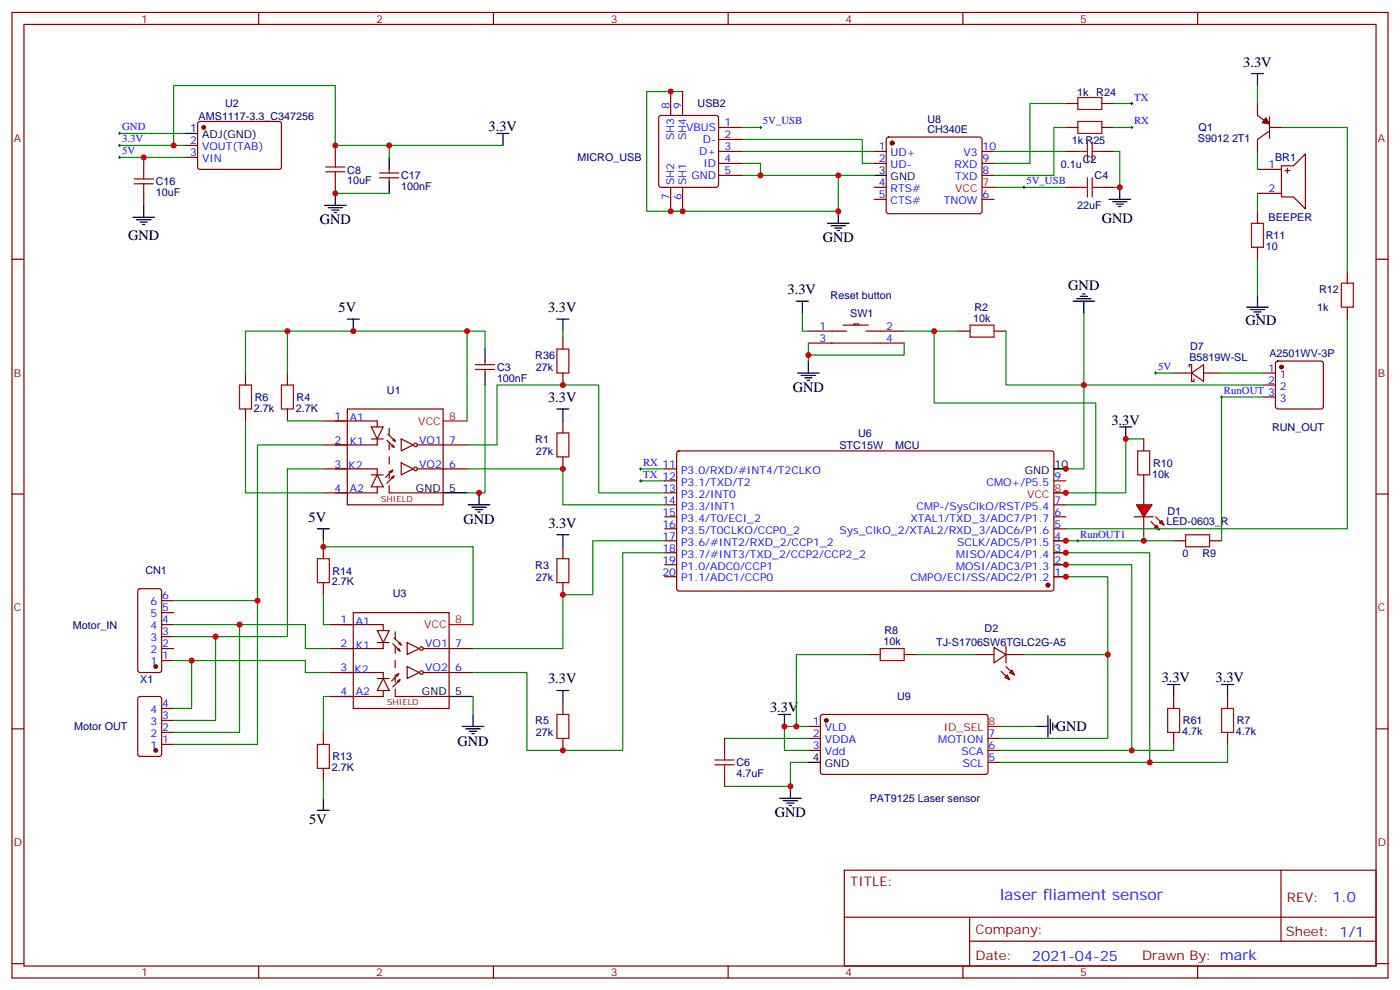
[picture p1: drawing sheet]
<svg xmlns="http://www.w3.org/2000/svg" width="412mm" height="292mm" viewBox="0 0 412 292" stroke-linecap="round" stroke-linejoin="round" font-family="sans-serif">
<g fill="none" stroke="#870000" stroke-width=".35">
<path d="M3.5 3.7h405.4v284.3h-405.4zM7.1 7.2h398.2v277.3h-398.2zM76.2 3.7v3.5M145.3 3.7v3.5M214.5 3.7v3.5M283.6 3.7v3.5M352.8 3.7v3.5M194.3 34.2l.4-.2h16.3l.5 .2 .2 .5v19.8l-.3 .5-.4 .2h-16.3l-.5-.3-.2-.4v-19.8zM197.6 27v7M201.1 27v7M211.7 37.5h7M314 37.5h3.5"/>
<path d="M314 30.5h3.5M324.6 37.5h3.5M324.6 30.5h3.5M42.3 46.4v3.5M42.3 56.9v3.6M98.8 42.8v3.6M98.8 53.4v3.5M111.8 52.4h5.7M111.8 50.9h5.7M114.7 49.9v1M114.7 52.4v1M197.6 55.2v7"/>
<path d="M201.1 55.2v7M211.7 51.6h7M211.7 48.1h7M211.7 44.6h7M211.7 41.1h7M257.5 48.1h3.6M257.5 44.6h3.6M257.5 55.2h3.6M257.5 58.7h3.6M261.3 40.6l.5-.2h26.8l.5 .2 .2 .5v21.1l-.3 .5-.4 .2h-26.8l-.5-.2-.2-.5v-21.1zM289.3 51.6h3.5M289.3 48.1h3.5"/>
<path d="M289.3 44.6h3.5M289.3 58.7h3.5M314 44.6h3.5M324.6 44.6h3.5M3.5 76.3h3.6M405.3 76.3h3.6M165.8 99.3v3.5M165.8 109.9v3.5M372.2 109.9h3.5M372.2 113.4h3.5M372.2 116.9h3.5M375.9 106.5l.5-.2h12.7l.5 .2 .2 .5v12.7l-.2 .5-.5 .2h-12.7l-.5-.2-.2-.5v-12.7z"/>
<path d="M165.8 124v3.5M165.8 134.5v3.6M3.5 145.5h3.6M405.3 145.5h3.6M165.8 161v3.5M165.8 171.6v3.5M255.8 192.8h3.5M266.3 192.8h3.6M3.5 214.6h3.6M165.8 206.9v3.5M165.8 217.5v3.5M238.1 213.9h3.6"/>
<path d="M238.1 217.5h3.6M241.9 210.6l.5-.2 48.2 .1 .4 .6v16.5l-.7 .4h-48.2l-.4-.7v-16.2zM291 217.5h3.6M345.7 205.1v3.5M345.7 215.7v3.5M361.6 205.1v3.5M361.6 215.7v3.5M405.3 214.6h3.6M238.1 221h3.6M291 221h3.6M291 224.5h3.6M248.7 256.3h156.6v28.2h-156.6z"/>
<path d="M377.3 256.3v20.9M248.7 270.1h156.5M285.6 277.2h119.6M285.6 270.1v14.1M3.5 283.8h3.6M76.2 284.5v3.5M145.3 284.5v3.5M214.5 284.5v3.5M283.6 284.5v3.5M352.8 284.5v3.5M405.3 283.8h3.6"/>
</g>
<g fill="none" stroke="#008700" stroke-width=".35">
<path d="M35.3 39.3h19.4M201.1 27h-10.6v35.2h7.1M218.7 37.5h5.3M314 30.5h-10.6v17.6h-10.6M314 37.5h-3.6v14.1h-17.6M328.1 30.5h5.3M328.1 37.5h5.3M35.3 42.8h19.4M35.3 46.4h19.4M98.8 42.8h49.4M98.8 56.9h15.9M114.7 42.8v3.6"/>
<path d="M218.7 48.1h5.3v3.5M218.7 41.1h35.3v7h3.5M218.7 51.6h28.2v10.6h-49.3M218.7 44.6h38.8M246.9 51.6h10.6M292.8 44.6h21.2M292.8 55.2h21.2M328.1 44.6h1.7v10.6h-1.7M197.6 62.2h3.5M319.3 92.2v45.9h-8.9M188.7 138.1h7.1M336.9 129.3h-5.3v15.8h-21.2"/>
<path d="M188.7 141.6h7.1M336.9 157.5v1.7h-26.5M310.4 169.8h15.9v47.7h-31.7M310.4 166.3h23v54.7M310.4 162.8h28.3v61.7M255.8 192.8h-21.2v21.1M301.6 192.8h24.7M213.4 217.5h24.7M238.1 213.9h-7v7.1h7M294.6 213.9h10.6M345.7 219.2v1.8h-51.1M361.6 219.2v5.3h-67"/>
<path d="M238.1 224.5h-5.3v7.1h-19.4"/>
</g>
<g fill="none" stroke="#000" stroke-width=".29">
<path d="M34.9 39.3h.7M35.3 38.9v.8M223.7 37.5h.7M224 37.2v.7M333 30.5h.7M333 37.5h.7M333.4 30.1v.7M333.4 37.2v.7M34.9 46.4h.7M34.9 42.8h.7M35.3 42.5v.7M35.3 46v.7"/>
<path d="M340.1 109.9h.7M340.4 109.5v.7M359.5 116.9h.7M359.8 116.6v.7M188.4 138.1h.7M188.7 137.7v.7M188.4 141.6h.7M188.7 141.3v.7M317.1 159.2h.8M317.5 158.9v.7"/>
</g>
<g fill="none" stroke="#000" stroke-width=".35">
<path d="M146.4 39.3h3.5M148.2 39.3v3.5M98.8 56.9v3.6M114.7 46.4v3.5M114.7 53.4v3.5M257.5 51.6h3.6M326.7 58.7h6.3M327.7 59.4h4.3M329.8 55.2v3.5M39.2 64h6.3M40.2 64.7h4.2M41.3 65.4h2.1"/>
<path d="M42 66.1h.7M42.3 60.5v3.5M95.6 60.5h6.4M96.7 61.2h4.2M97.7 61.9h2.1M98.4 62.6h.7M243.8 65.8h6.3M244.8 66.5h4.3M245.9 67.2h2.1M246.6 67.9h.7M246.9 62.2v3.6M328.8 60.1h2.1"/>
<path d="M329.5 60.8h.7M164 94h3.6M165.8 94v3.5M316.1 88.7h6.3M317.1 88h4.3M318.2 87.3h2.1M318.9 86.6h.7M319.3 88.7v3.5M164 120.4h3.6M165.8 120.4v3.6M329.8 125.7h3.6M331.6 125.7v3.6"/>
<path d="M137.9 148.7h6.4M139 149.4h4.2M140.1 150.1h2.1M140.8 150.8h.7M141.1 145.1v3.6M164 157.5h3.6M165.8 157.5v3.5M136.2 213.9h6.3M137.2 214.6h4.3M138.3 215.3h2.1M139 216h.7M139.3 210.4v3.5"/>
<path d="M164 203.3h3.6M165.8 203.3v3.6M229.3 210.4h3.5M231.1 210.4v3.5M305.2 213.9h3.5M308.7 210.7v6.4M309.4 211.8v4.2M310.1 212.9v2.1M310.8 213.6v.7M344 201.6h3.5M345.7 201.6v3.5M359.8 201.6h3.6"/>
<path d="M361.6 201.6v3.5M229.7 235.1h6.3M230.7 235.8h4.2M231.8 236.5h2.1M232.5 237.2h.7M232.8 231.6v3.5M238.1 224.5h3.6"/>
</g>
<g fill="none" stroke="#a10000" stroke-width=".35">
<path d="M317.5 28.7h7.1v3.5h-7.1zM317.5 35.8h7.1v3.5h-7.1zM39.5 54.1h5.7M39.5 52.7h5.7M42.3 49.9v2.8M42.3 54.1v2.8M96 50.6h5.6M96 49.2h5.6M98.8 46.4v2.8M98.8 50.6v2.8M317.5 44.6h2.8M320.3 41.8v5.6"/>
<path d="M321.7 41.8v5.6M321.7 44.6h2.9M164 102.8h3.6v7.1h-3.6zM164 127.5h3.6v7h-3.6zM164 164.5h3.6v7.1h-3.6zM259.3 191h7v3.5h-7zM164 210.4h3.6v7.1h-3.6zM344 208.6h3.5v7.1h-3.5zM359.8 208.6h3.6v7.1h-3.6z"/>
</g>
<g fill="#870000" stroke="#870000" stroke-width=".35">
<circle cx="262.8" cy="42.1" r=".53"/>
<circle cx="377.5" cy="108.1" r=".53"/>
<circle cx="243.4" cy="212.2" r=".53"/>
</g>
<path d="M289.3 55.2h3.5M291 213.9h3.6" fill="none" stroke="#f00" stroke-width=".35"/>
<g fill="#f00" stroke="#870000" stroke-width=".35">
<path d="M334.8 148.7h4.6l-2.5 3.5z"/>
<path d="M334.1 152.2h5.6z"/>
</g>
<g fill="#870000" stroke="#870000" stroke-width=".35">
<path d="M340.4 152.2l1.4 1.4z"/>
<path d="M339 153.6l1.4 1.4z"/>
</g>
<g fill="#f00" stroke="#870000" stroke-width=".35">
<path d="M342.2 153.2l.7 1.5-1.4-.7z"/>
<path d="M340.1 155.4l.7-.7 .7 1.4z"/>
</g>
<g fill="none" stroke="#870000" stroke-width=".35">
<path d="M58.4 36l.5-.2h23.6l.4 .7-.1 13-.6 .4-23.6-.1-.4-.6v-12.7zM370.4 30.5v3.5l2.5 1.8M373.9 38.6l-3.5 2.5v3.5M373.9 34.4v6.3M373.9 37.5h3.6M54.7 42.8h3.5M54.7 46.4h3.5M314 55.2h3.5M324.6 55.2h3.5M370.4 49.9h7.1M370.4 56.9h7.1M377.5 48.8h3.5l3.5-3.5v16.2l-3.5-3.5h-3.5z"/>
<path d="M378.5 50.2h1.4M379.2 49.5v1.4M370.4 62.2v3.6M370.4 72.8v3.5M396.9 79.9v3.5M238.1 97.5h11.3M248.4 95.7h7.4M251.5 95.7v-.3h1.4v.3M255.1 97.5h11.2M282.2 97.5h3.6M292.8 97.5h3.5M396.9 90.5v3.5"/>
<path d="M72.3 109.9v3.5M84.7 109.9v3.5M140.1 108.8h5.6M140.1 107.4h5.6M142.9 106.3v1.1M142.9 108.8v1.1M238.1 101h28.2M345.7 109.9h5.3M350.3 108.1v-.7h.7v4.9h.7v-.7M351 109.9l3.5-2.5v4.9zM354.5 109.9h5.3M72.3 120.4v3.6"/>
<path d="M84.7 120.4v3.6M95.2 138.1h15.9v1.7M95.2 124h15.9v1.7M102.3 120.4h28.2v28.3h-28.2zM109.4 125.7h3.5l-1.8 3.6zM109.4 129.3h3.5M109.4 139.8h3.5M111.1 139.8l1.8 3.6h-3.5zM111.1 129.3v1.7h-15.9M113.9 129.6l2.2 2.1-.4-.7M114.3 127.8l2.1 2.2-.3-.7M115 138.8l.7-.4-2.1 2.1"/>
<path d="M115.4 131.4l.7 .3M115.7 129.6l.7 .4M115.7 138.4l-.3 .7M118.2 129.3l3.5 1.7-3.5 1.8zM118.2 136.3l3.5 1.8-3.5 1.7zM123.1 138.1h14.5M123.1 131h14.5M195.8 138.1h3.5M199.6 133l.4-.2h110l.4 .7v40.1l-.7 .5-109.9-.1-.5-.6v-39.9zM336.9 129.3v3.5M336.9 139.8v8.9M111.1 143.4v1.7h-15.9"/>
<path d="M114.7 145.1h15.8M115.4 140.5l.7-.3-2.2 2.1M116.1 140.2l-.4 .7M195.8 159.2h3.5M195.8 155.7h3.5M195.8 152.2h3.5M195.8 148.7h3.5M195.8 141.6h3.5M195.8 145.1h3.5M310.4 159.2h3.6M310.4 155.7h3.6M310.4 152.2h3.6"/>
<path d="M310.4 148.7h3.6M310.4 141.6h3.6M336.9 152.2v5.3M345.7 159.2h3.5M356.3 159.2h3.5M40.8 173.6l.5-.2h5.6l.7 .4v23.5l-.4 .7h-5.9l-.7-.4v-23.5zM47.6 176.9h3.6M95.2 161v3.5M95.2 171.6v3.5M195.8 169.8h3.5M195.8 166.3h3.5M195.8 162.8h3.5"/>
<path d="M310.4 169.8h3.6M310.4 166.3h3.6M310.4 162.8h3.6M47.6 194.5h3.6M47.6 191h3.6M47.6 187.5h3.6M47.6 183.9h3.6M47.6 180.4h3.6M97 183.9h15.9v1.8M97 198h15.9v1.8M104.1 180.4h28.2v28.2h-28.2zM111.1 185.7h3.6l-1.8 3.5z"/>
<path d="M111.1 189.2h3.6M111.1 199.8h3.6M112.9 199.8l1.8 3.5h-3.6zM112.9 189.2v1.8h-15.9M115.7 189.6l2.1 2.1-.3-.7M116.1 187.8l2.1 2.1-.4-.7M116.8 198.8l.7-.4-2.1 2.1M117.1 191.3l.7 .4M117.5 189.6l.7 .3M117.5 198.4l-.4 .7M119.9 189.2l3.6 1.8-3.6 1.8zM119.9 196.3l3.6 1.7-3.6 1.8z"/>
<path d="M124.9 191h14.4M124.9 198h14.4M287.5 192.8h5.3M292.8 190.6l3.5 2.2-3.5 2.4zM294.9 197.7l2.5 2.5M296.3 196.3l2.5 2.5M296.3 192.8h5.3M296.3 190.3v4.9M296.7 198.8l.7 1.4-1.4-.7zM298.1 197.3l.7 1.5-1.4-.8zM40.8 205.3l.5-.2h5.6l.7 .4v16.5l-.4 .7h-5.9l-.7-.4v-16.5zM47.6 219.2h3.6"/>
<path d="M47.6 215.7h3.6M47.6 212.2h3.6M47.6 208.6h3.6M95.2 215.7v3.5M112.9 203.3v1.8h-15.9M116.4 205.1h15.9M117.1 200.5l.7-.3-2.1 2.1M117.8 200.2l-.3 .7M213.4 217.5v3.5M95.2 226.3v3.5M213.4 228v3.6"/>
<circle cx="122.4" cy="138.1" r=".53"/>
<circle cx="122.4" cy="131" r=".53"/>
<circle cx="124.2" cy="198" r=".53"/>
<circle cx="124.2" cy="191" r=".53"/>
</g>
<g fill="none" stroke="#a10000" stroke-width=".35">
<path d="M317.5 55.2h2.8M320.3 52.4v5.6M321.7 52.4v5.6M321.7 55.2h2.9M368.7 65.8h3.5v7h-3.5zM285.8 95.7h7v3.6h-7zM395.1 83.4h3.5v7.1h-3.5zM70.6 113.4h3.5v7h-3.5zM82.9 113.4h3.5v7h-3.5zM335.1 132.8h3.6v7h-3.6zM349.2 157.5h7.1v3.5h-7.1zM93.5 164.5h3.5v7.1h-3.5z"/>
<path d="M93.5 219.2h3.5v7.1h-3.5zM210.6 225.2h5.7M210.6 223.8h5.7M213.4 221v2.8M213.4 225.2v2.8"/>
</g>
<path d="M301.3 55.2h.7M301.6 54.8v.7" fill="none" stroke="#000" stroke-width=".29"/>
<g fill="#870000" stroke="#870000" stroke-width=".35">
<path d="M372.9 34.7l1 1.8-2.1-.4z"/>
<circle cx="45.9" cy="196.3" r=".53"/>
<circle cx="308.7" cy="172.3" r=".53"/>
<circle cx="60" cy="37.5" r=".53"/>
<circle cx="45.9" cy="221" r=".53"/>
</g>
<path d="M130.5 124h7.1M310.4 145.1h3.6M132.3 183.9h7" fill="none" stroke="#f00" stroke-width=".35"/>
<g fill="none" stroke="#000" stroke-width=".35">
<path d="M54.7 39.3h3.5M368.7 21.7h3.5M370.4 21.7v3.5M102.3 94h3.5M104.1 94v3.5M234.6 88.7h3.5M236.4 88.7v3.5M367.2 90.5h6.4M368.3 91.2h4.2M369.4 91.9h2.1M370.1 92.6h.7M370.4 86.9v3.6"/>
<path d="M142.9 102.8v3.5M142.9 109.9v3.5M234.9 109.9h6.4M236 110.6h4.2M237.1 111.3h2.1M237.8 112h.7M238.1 106.3v3.6M310.4 138.1h3.6M93.5 155.7h3.5M95.2 155.7v3.5M130.5 145.1h7.1M132.3 205.1h7"/>
<path d="M93.5 238.6h3.5M95.2 235.1v3.5"/>
</g>
<g fill="none" stroke="#008700" stroke-width=".35">
<path d="M370.4 25.2v5.3M377.5 37.5h19.4v42.4M51.2 42.8v-17.6h47.6v17.6M370.4 44.6v5.3M370.4 56.9v5.3M370.4 76.3v10.6M84.7 97.5h-12.4v12.4M137.6 97.5v26.5M165.8 97.5v1.8M236.4 92.2v5.3h1.7M266.3 97.5h15.9M275.2 97.5v21.2h47.6v30h-8.8"/>
<path d="M296.3 97.5v15.9h75.9M396.9 94v61.7h-82.9M142.9 102.8v-5.3h-58.2v12.4M142.9 113.4v31.7h-5.3M238.1 101v5.3M266.3 101v3.6h-28.2M340.4 109.9h5.3M359.8 109.9h12.4M372.2 116.9h-12.4v42.3M72.3 124v21.1h22.9M84.7 124h10.5M95.2 131h-19.4v45.9"/>
<path d="M95.2 138.1h-10.5v49.4h-21.2M137.6 138.1h28.2v10.6h30M137.6 131h8.8v-17.6h30v31.7h19.4M95.2 159.2v1.8h44.1v22.9M195.8 159.2h-21.2v15.9h-8.8v15.9h-26.5M336.9 159.2h8.8M51.2 176.9h24.6v42.3h-24.6M95.2 175.1v8.8h1.8M195.8 162.8h-12.4v58.2h-28.2v-23h-15.9M51.2 194.5h5.2v14.1h-5.2M51.2 187.5h12.3v24.7h-12.3M51.2 183.9h19.4v31.8h-19.4"/>
<path d="M56.4 194.5h33.6v3.5h7M70.6 183.9h19.4v7.1h7M269.9 192.8h17.6M97 205.1h-1.8v10.6M139.3 205.1v5.3M95.2 229.8v5.3"/>
</g>
<path d="M114.7 145.1v-19.4M116.4 205.1v-19.4" fill="none" stroke="#870000" stroke-width=".35" stroke-dasharray="2.1 2.1"/>
<g fill="#c00">
<circle cx="98.8" cy="42.8" r=".88"/>
<circle cx="42.3" cy="46.4" r=".88"/>
<circle cx="114.7" cy="42.8" r=".88"/>
<circle cx="246.9" cy="62.2" r=".88"/>
<circle cx="201.1" cy="62.2" r=".88"/>
<circle cx="197.6" cy="27" r=".88"/>
<circle cx="197.6" cy="62.2" r=".88"/>
<circle cx="329.8" cy="55.2" r=".88"/>
<circle cx="224" cy="51.6" r=".88"/>
<circle cx="246.9" cy="51.6" r=".88"/>
<circle cx="232.8" cy="231.6" r=".88"/>
<circle cx="231.1" cy="213.9" r=".88"/>
<circle cx="333.4" cy="221" r=".88"/>
<circle cx="338.7" cy="224.5" r=".88"/>
<circle cx="326.3" cy="192.8" r=".88"/>
<circle cx="234.6" cy="213.9" r=".88"/>
<circle cx="98.8" cy="56.9" r=".88"/>
<circle cx="331.6" cy="129.3" r=".88"/>
<circle cx="314" cy="169.8" r=".88"/>
<circle cx="314" cy="166.3" r=".88"/>
<circle cx="314" cy="162.8" r=".88"/>
<circle cx="314" cy="159.2" r=".88"/>
<circle cx="314" cy="145.1" r=".88"/>
<circle cx="314" cy="138.1" r=".88"/>
<circle cx="51.2" cy="42.8" r=".88"/>
<circle cx="336.9" cy="159.2" r=".88"/>
<circle cx="319.3" cy="113.4" r=".88"/>
<circle cx="275.2" cy="97.5" r=".88"/>
<circle cx="75.8" cy="176.9" r=".88"/>
<circle cx="84.7" cy="97.5" r=".88"/>
<circle cx="63.5" cy="187.5" r=".88"/>
<circle cx="70.6" cy="183.9" r=".88"/>
<circle cx="56.4" cy="194.5" r=".88"/>
<circle cx="95.3" cy="161" r=".88"/>
<circle cx="104.1" cy="97.5" r=".88"/>
<circle cx="165.8" cy="138.1" r=".88"/>
<circle cx="165.8" cy="113.4" r=".88"/>
<circle cx="165.8" cy="175.1" r=".88"/>
<circle cx="165.8" cy="221" r=".88"/>
<circle cx="137.6" cy="97.5" r=".88"/>
<circle cx="141.1" cy="145.1" r=".88"/>
<circle cx="238.1" cy="104.6" r=".88"/>
</g>
<text font-size="4.6" fill="#00f" x="294.6" y="265.1">laser fliament sensor</text>
<g font-size="4.2">
<text x="366.2" y="19.6">3.3V</text>
<text x="143.9" y="38.6">3.3V</text>
<text x="324.6" y="65.8">GND</text>
<text x="37.7" y="70.7">GND</text>
<text x="94.2" y="66.1">GND</text>
<text x="242.4" y="71.4">GND</text>
<text x="232" y="86.5">3.3V</text>
<text x="314.7" y="85.4">GND</text>
<text x="99.7" y="91.8">5V</text>
<text x="161.5" y="91.8">3.3V</text>
<text x="366.9" y="95.7">GND</text>
<text x="161.5" y="118.3">3.3V</text>
<text x="233.5" y="115.5">GND</text>
<text x="327.4" y="125">3.3V</text>
<text x="90.9" y="153.6">5V</text>
<text x="136.5" y="154.3">GND</text>
<text x="161.5" y="155.3">3.3V</text>
<text x="161.5" y="201.2">3.3V</text>
<text x="342.2" y="200.9">3.3V</text>
<text x="358.1" y="200.9">3.3V</text>
<text x="226.8" y="209.7">3.3V</text>
<text x="311" y="215.3">GND</text>
<text x="134.8" y="219.6">GND</text>
<text x="91.1" y="242.7">5V</text>
<text x="228.2" y="240.7">GND</text>
</g>
<g font-size="4.2" fill="#00f">
<text x="392.5" y="265.5">1.0</text>
<text x="304" y="282.9">2021-04-25</text>
</g>
<g font-size="3.9" fill="#800">
<text x="250.5" y="260.8">TITLE:</text>
<text x="379.1" y="265.5">REV:</text>
<text x="287.4" y="275">Company:</text>
<text x="378.7" y="275.7">Sheet: 1/1</text>
<text x="287.4" y="282.7">Date:</text>
<text x="336.4" y="282.8">Drawn By: mark</text>
</g>
<g font-size="3.2" fill="#800">
<text x="41.6" y="6.7">1</text>
<text x="110.8" y="6.7">2</text>
<text x="179.9" y="6.7">3</text>
<text x="249.1" y="6.7">4</text>
<text x="318.2" y="6.7">5</text>
<text x="4.1" y="41.8">A</text>
<text x="405.9" y="41.8">A</text>
<text x="4.1" y="110.9">B</text>
<text x="405.9" y="110.9">B</text>
<text x="4.1" y="180.1">C</text>
<text x="405.9" y="180.1">C</text>
<text x="4.1" y="249.2">D</text>
<text x="405.9" y="249.2">D</text>
<text x="41.6" y="287.5">1</text>
<text x="110.8" y="287.5">2</text>
<text x="179.9" y="287.5">3</text>
<text x="249.1" y="287.5">4</text>
<text x="318.2" y="287.5">5</text>
</g>
<g font-size="3.2" fill="#000080">
<text x="317.3" y="28.2">1k</text>
<text x="322.9" y="28.2">R24</text>
<text x="58.5" y="35.3">AMS1117-3.3_C347256</text>
<text x="66.3" y="31.5">U2</text>
<text x="205.5" y="31.6">USB2</text>
<text x="273.2" y="39.3">CH340E</text>
<text x="273.2" y="36.1">U8</text>
<text x="352.8" y="41.9">S9012 2T1</text>
<text x="353.1" y="38.7">Q1</text>
<text x="170.1" y="47.4">MICRO_USB</text>
<text x="315.8" y="42.3">1k R25</text>
<text x="375.6" y="47.5">BR1</text>
<text x="102.3" y="51.1">C8</text>
<text x="118.2" y="52.8">C17</text>
<text x="312.5" y="49.3">0.1u</text>
<text x="318.9" y="48.1">C2</text>
<text x="322.5" y="52.8">C4</text>
<text x="45.9" y="57.7">10uF</text>
<text x="45.9" y="54.6">C16</text>
<text x="102.3" y="54.2">10uF</text>
<text x="118.2" y="56">100nF</text>
<text x="317.3" y="61.6">22uF</text>
<text x="373.7" y="65.1">BEEPER</text>
<text x="372.9" y="70.3">R11</text>
<text x="372.9" y="73.5">10</text>
<text x="244.7" y="88.1">Reset button</text>
<text x="388.6" y="86.2">R12</text>
<text x="250.4" y="93.4">SW1</text>
<text x="286.7" y="94.7">10k</text>
<text x="287" y="91.6">R2</text>
<text x="388" y="91.5">1k</text>
<text x="157.7" y="105.7">R36</text>
<text x="350.4" y="106.3">B5819W-SL</text>
<text x="350.6" y="103.2">D7</text>
<text x="373.9" y="105.3">A2501WV-3P</text>
<text x="146.4" y="112.4">100nF</text>
<text x="146.4" y="109.2">C3</text>
<text x="157.9" y="109.2">27k</text>
<text x="75" y="118.1">R6</text>
<text x="87.4" y="118.1">R4</text>
<text x="114" y="115.9">U1</text>
<text x="74.8" y="121.2">2.7k</text>
<text x="87.1" y="121.2">2.7K</text>
<text x="157.7" y="130.4">R1</text>
<text x="252.8" y="128.6">U6</text>
<text x="374.7" y="127">RUN_OUT</text>
<text x="157.9" y="133.9">27k</text>
<text x="247.3" y="132.2">STC15W</text>
<text x="263.7" y="132.2">MCU</text>
<text x="339.7" y="137.6">R10</text>
<text x="339.4" y="140.6">10k</text>
<text x="343.6" y="154.7">LED-0603_R</text>
<text x="343.9" y="151.7">D1</text>
<text x="157.7" y="167.4">R3</text>
<text x="348.3" y="163.9">0</text>
<text x="354.2" y="163.9">R9</text>
<text x="42.8" y="169.2">CN1</text>
<text x="97.7" y="172.4">2.7K</text>
<text x="97.9" y="169.2">R14</text>
<text x="157.9" y="171">27k</text>
<text x="115.7" y="175.9">U3</text>
<text x="21.5" y="185.1">Motor_IN</text>
<text x="260.2" y="189.9">10k</text>
<text x="260.6" y="186.8">R8</text>
<text x="275.8" y="190.4">TJ-S1706SW6TGLC2G-A5</text>
<text x="290" y="186">D2</text>
<text x="41.3" y="201">X1</text>
<text x="264.3" y="206.1">U9</text>
<text x="21.8" y="215.1">Motor OUT</text>
<text x="157.7" y="213.3">R5</text>
<text x="348.4" y="213.3">R61</text>
<text x="364.3" y="213.3">R7</text>
<text x="157.9" y="216.8">27k</text>
<text x="348.2" y="216.5">4.7k</text>
<text x="364.1" y="216.5">4.7k</text>
<text x="97.7" y="227.1">2.7K</text>
<text x="97.9" y="223.9">R13</text>
<text x="217" y="225.6">C6</text>
<text x="217" y="228.8">4.7uF</text>
<text x="256.2" y="236.2">PAT9125 Laser sensor</text>
</g>
<g font-size="3.2" fill="#00f">
<text x="334.1" y="29.6">TX</text>
<text x="197.2" y="32.2" transform="rotate(-90 197.2 32.2)">8</text>
<text x="200.7" y="32.2" transform="rotate(-90 200.7 32.2)">9</text>
<text x="36" y="38.4">GND</text>
<text x="36" y="41.9">3.3V</text>
<text x="198.6" y="41.3" transform="rotate(-90 198.6 41.3)">SH3</text>
<text x="202.1" y="38.6">VBUS</text>
<text x="202.1" y="41.3" transform="rotate(-90 202.1 41.3)">SH4</text>
<text x="213.4" y="40.7">2</text>
<text x="213.4" y="37.2">1</text>
<text x="224.7" y="36.7">5V_USB</text>
<text x="334.1" y="36.7">RX</text>
<text x="36" y="45.5">5V</text>
<text x="56" y="42.5">2</text>
<text x="56" y="46">3</text>
<text x="59.5" y="44.2">VOUT(TAB)</text>
<text x="59.5" y="47.8">VIN</text>
<text x="205.9" y="45.6">D+</text>
<text x="207.1" y="42.1">D-</text>
<text x="213.4" y="47.8">4</text>
<text x="213.4" y="44.2">3</text>
<text x="258.9" y="44.2">1</text>
<text x="258.9" y="47.8">2</text>
<text x="262.4" y="46">UD+</text>
<text x="283.8" y="46">V3</text>
<text x="289.5" y="47.8">9</text>
<text x="289.5" y="44.2">10</text>
<text x="203.7" y="52.7">GND</text>
<text x="207.2" y="49.2">ID</text>
<text x="213.4" y="51.3">5</text>
<text x="262.4" y="49.5">UD-</text>
<text x="281.1" y="49.5">RXD</text>
<text x="281.4" y="53.1">TXD</text>
<text x="289.5" y="51.3">8</text>
<text x="373.7" y="49.5">1</text>
<text x="197.2" y="59" transform="rotate(-90 197.2 59)">7</text>
<text x="198.6" y="54.5" transform="rotate(-90 198.6 54.5)">SH2</text>
<text x="200.7" y="59" transform="rotate(-90 200.7 59)">6</text>
<text x="202.1" y="54.5" transform="rotate(-90 202.1 54.5)">SH1</text>
<text x="258.9" y="54.8">4</text>
<text x="258.9" y="58.3">5</text>
<text x="262.4" y="56.6">RTS#</text>
<text x="289.5" y="58.3">6</text>
<text x="302.3" y="54.3">5V_USB</text>
<text x="373.7" y="56.6">2</text>
<text x="262.4" y="60.1">CTS#</text>
<text x="278" y="60.1">TNOW</text>
<text x="241.4" y="100.7">3</text>
<text x="241.4" y="97.2">1</text>
<text x="261.1" y="100.7">4</text>
<text x="261.1" y="97.2">2</text>
<text x="341.1" y="109">5V</text>
<text x="373.5" y="109.5">1</text>
<text x="373.5" y="113">2</text>
<text x="377" y="111.3">1</text>
<text x="360.5" y="116">RunOUT 3</text>
<text x="377" y="114.8">2</text>
<text x="377" y="118.3">3</text>
<text x="98.5" y="123.6">1</text>
<text x="103" y="124">A1</text>
<text x="98.5" y="130.7">2</text>
<text x="103" y="131">K1</text>
<text x="123.5" y="130.7">VO1</text>
<text x="132.3" y="130.7">7</text>
<text x="98.5" y="137.7">3</text>
<text x="123.5" y="137.7">VO2</text>
<text x="132.3" y="137.7">6</text>
<text x="189.4" y="137.2">RX 11</text>
<text x="102.7" y="138.1">K2</text>
<text x="189.4" y="140.7">TX 12</text>
<text x="200.6" y="139.5">P3.0/RXD/#INT4/T2CLKO</text>
<text x="200.6" y="143">P3.1/TXD/T2</text>
<text x="290.6" y="143">CMO+/P5.5</text>
<text x="310.6" y="141.3">9</text>
<text x="98.5" y="144.8">4</text>
<text x="103" y="144.8">A2</text>
<text x="195.1" y="144.8">13</text>
<text x="195.1" y="148.3">14</text>
<text x="200.6" y="146.5">P3.2/INT0</text>
<text x="310.6" y="148.3">7</text>
<text x="195.1" y="151.8">15</text>
<text x="195.1" y="155.4">16</text>
<text x="200.6" y="150.1">P3.3/INT1</text>
<text x="200.6" y="153.6">P3.4/T0/ECI_2</text>
<text x="268.2" y="153.6">XTAL1/TXD_3/ADC7/P1.7</text>
<text x="270" y="150.1">CMP-/SysClkO/RST/P5.4</text>
<text x="310.6" y="155.4">5</text>
<text x="310.6" y="151.8">6</text>
<text x="195.1" y="158.9">17</text>
<text x="200.6" y="157.1">P3.5/T0CLKO/CCP0_2</text>
<text x="200.6" y="160.7">P3.6/#INT2/RXD_2/CCP1_2</text>
<text x="247.3" y="157.1">Sys_ClkO_2/XTAL2/RXD_3/ADC6/P1.6</text>
<text x="282" y="160.7">SCLK/ADC5/P1.5</text>
<text x="310.6" y="158.9">4</text>
<text x="318.2" y="158.4">RunOUT1</text>
<text x="195.1" y="162.4">18</text>
<text x="195.1" y="165.9">19</text>
<text x="200.6" y="164.2">P3.7/#INT3/TXD_2/CCP2/CCP2_2</text>
<text x="200.6" y="167.7">P1.0/ADC0/CCP1</text>
<text x="281.6" y="167.7">MOSI/ADC3/P1.3</text>
<text x="281.6" y="164.2">MISO/ADC4/P1.4</text>
<text x="310.6" y="165.9">2</text>
<text x="310.6" y="162.4">3</text>
<text x="195.1" y="169.5">20</text>
<text x="200.6" y="171.2">P1.1/ADC1/CCP0</text>
<text x="268.2" y="171.2">CMPO/ECI/SS/ADC2/P1.2</text>
<text x="310.6" y="169.5">1</text>
<text x="44.3" y="178.3">6</text>
<text x="47.8" y="176.5">6</text>
<text x="44.3" y="185.3">4</text>
<text x="44.3" y="181.8">5</text>
<text x="47.8" y="183.6">4</text>
<text x="47.8" y="180.1">5</text>
<text x="100.3" y="183.6">1</text>
<text x="104.8" y="183.9">A1</text>
<text x="44.3" y="188.9">3</text>
<text x="47.8" y="190.6">2</text>
<text x="47.8" y="187.1">3</text>
<text x="100.3" y="190.6">2</text>
<text x="104.8" y="191">K1</text>
<text x="125.3" y="190.6">VO1</text>
<text x="134.1" y="190.6">7</text>
<text x="44.3" y="195.9">1</text>
<text x="44.3" y="192.4">2</text>
<text x="47.8" y="194.2">1</text>
<text x="100.3" y="197.7">3</text>
<text x="125.3" y="197.7">VO2</text>
<text x="134.1" y="197.7">6</text>
<text x="104.4" y="198">K2</text>
<text x="47.8" y="208.3">4</text>
<text x="100.3" y="204.8">4</text>
<text x="104.8" y="204.8">A2</text>
<text x="44.3" y="213.6">3</text>
<text x="44.3" y="210">4</text>
<text x="47.8" y="215.3">2</text>
<text x="47.8" y="211.8">3</text>
<text x="239.5" y="213.6">1</text>
<text x="243" y="215.3">VLD</text>
<text x="44.3" y="220.6">1</text>
<text x="44.3" y="217.1">2</text>
<text x="47.8" y="218.9">1</text>
<text x="239.5" y="217.1">2</text>
<text x="239.5" y="220.6">3</text>
<text x="243" y="218.9">VDDA</text>
<text x="276.4" y="218.9">MOTION</text>
<text x="291.2" y="220.6">6</text>
<text x="291.2" y="217.1">7</text>
<text x="243" y="222.4">Vdd</text>
<text x="283.2" y="222.4">SCA</text>
<text x="283.6" y="225.9">SCL</text>
<text x="291.2" y="224.2">5</text>
</g>
<g font-size="3.2">
<text x="56" y="38.9">1</text>
<text x="59.5" y="40.7">ADJ(GND)</text>
<text x="258.9" y="51.3">3</text>
<text x="262.4" y="53.1">GND</text>
<text x="310.6" y="137.7">10</text>
<text x="301.9" y="139.5">GND</text>
<text x="122.5" y="144.8">GND</text>
<text x="132.3" y="144.8">5</text>
<text x="124.3" y="204.8">GND</text>
<text x="134.1" y="204.8">5</text>
<text x="239.5" y="224.2">4</text>
<text x="243" y="225.9">GND</text>
</g>
<g font-size="3.2" fill="#f00">
<text x="281.4" y="56.6">VCC</text>
<text x="289.5" y="54.8">7</text>
<text x="123.2" y="125">VCC</text>
<text x="132.3" y="123.6">8</text>
<text x="302.5" y="146.5">VCC</text>
<text x="310.6" y="144.8">8</text>
<text x="125" y="185">VCC</text>
<text x="134.1" y="183.6">8</text>
<text x="278" y="215.3">ID_SEL</text>
<text x="291.2" y="213.6">8</text>
</g>
<g font-size="2.5" fill="#800">
<text x="112.2" y="147.7">SHIELD</text>
<text x="113.9" y="207.7">SHIELD</text>
</g>
</svg>
